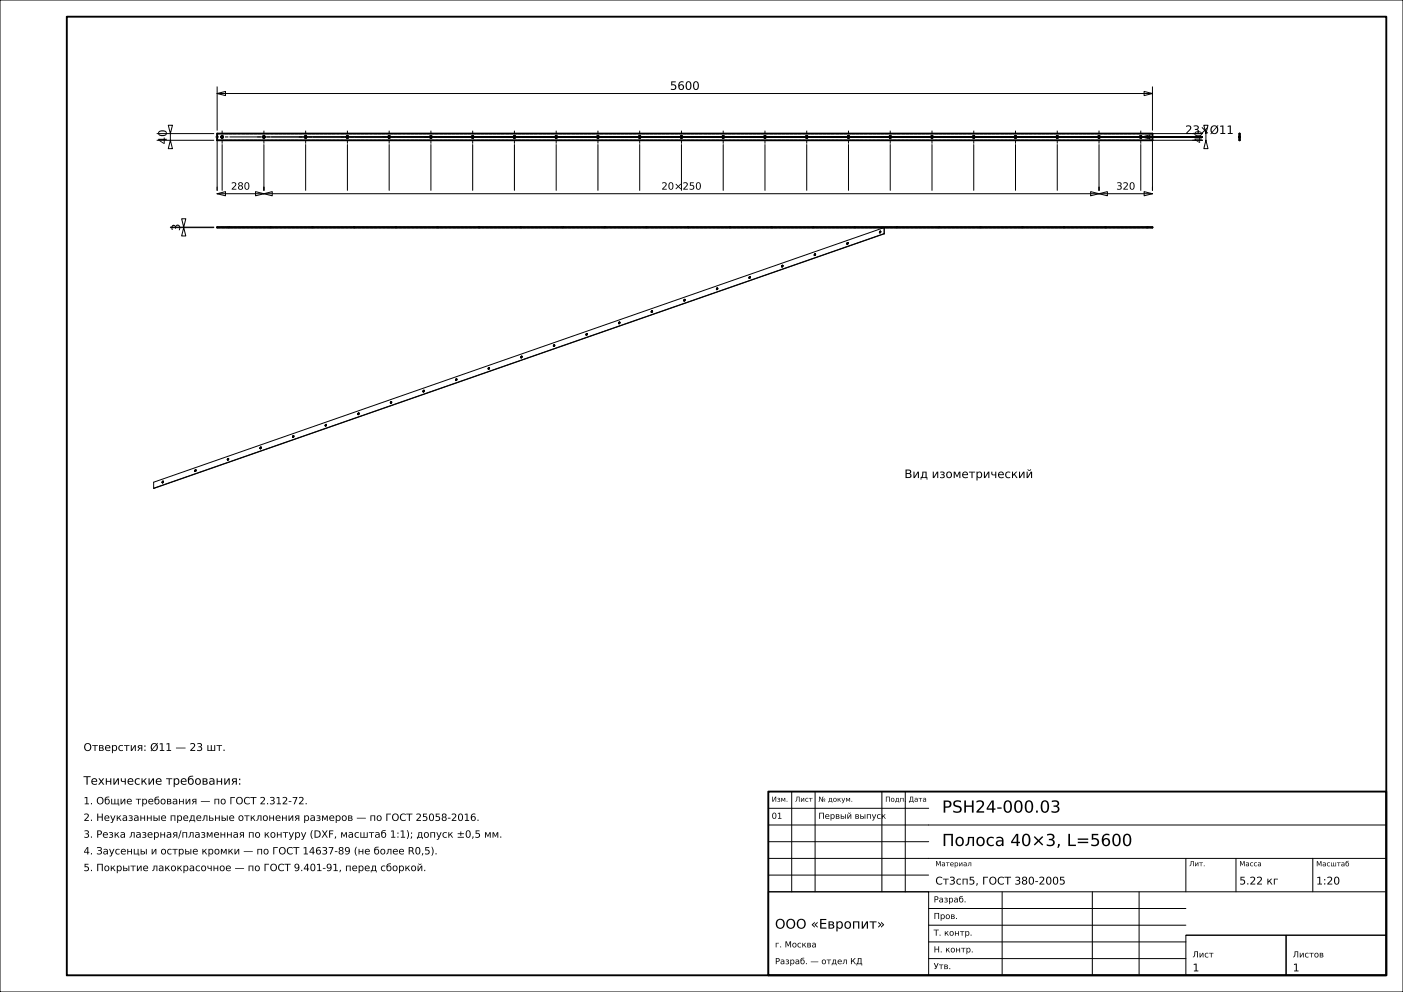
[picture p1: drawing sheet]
<svg xmlns="http://www.w3.org/2000/svg" width="420mm" height="297mm" viewBox="0 0 420 297" stroke-linecap="round" stroke-linejoin="round" font-family="sans-serif">
<g fill="none" stroke="#000" stroke-width=".3">
<path d="M0 0h420v297h-420zM47 40h17M50.4 37.5h1.2l-.6 2.5zM51 40v2M65 28l2.5-.6v1.2zM65 26v13M65 28h280M342.5 27.4l2.5 .6-2.5 .6zM345 26v13M345 40h15M360.4 37.5h1.2l-.6 2.5zM361 40v2"/>
<path d="M47 42h17M51 42l.6 2.5h-1.2zM65 58l2.5-.6v1.2zM65 42v15M65 58h280M66.5 43.3v13.7M68.8 41h291.2M76.5 57.4l2.5 .6-2.5 .6zM79 58l2.5-.6v1.2zM79 43.3v13.7M91.5 43.3v13.7M104 43.3v13.7"/>
<path d="M116.5 43.3v13.7M129 43.3v13.7M141.5 43.3v13.7M154 43.3v13.7M166.5 43.3v13.7M179 43.3v13.7M191.5 43.3v13.7M204 43.3v13.7M216.5 43.3v13.7M229 43.3v13.7M241.5 43.3v13.7M254 43.3v13.7"/>
<path d="M266.5 43.3v13.7M279 43.3v13.7M291.5 43.3v13.7M304 43.3v13.7M316.5 43.3v13.7M326.5 57.4l2.5 .6-2.5 .6zM329 58l2.5-.6v1.2zM329 43.3v13.7M341.5 43.3v13.7M341.8 41l2.5-.6v1.2zM342.5 57.4l2.5 .6-2.5 .6zM360 42h-15v15"/>
<path d="M361 42l.6 2.5h-1.2zM51 68.1h13M51 68h13M54.4 65.5h1.2l-.6 2.5zM55 68.1l.6 2.5h-1.2zM55 68v.1M234 79.7v.1M234 79.8h.1M234 79.7h.1M234 79.8v.1M234 79.9h.1M234.1 79.5l-.1 .2"/>
<path d="M234.1 79.5h.1M234.2 79.4l-.1 .1M234.2 79.4h.1M234.3 79.4l.1 .1M234.3 79.5l-.2 .4M234.3 79.5h.1M234.4 79.5v.1M234.4 79.6l-.3 .3M243.7 76.3v.1M243.7 76.4l.1 .1M243.8 76.5h.1M243.9 76.2l-.1 .3"/>
<path d="M243.9 76.1l-.2 .2M243.9 76v.1M243.9 76.2h.1M243.9 76.5h.1M244 76h-.1M244 76h.1M244.1 76.1l-.2 .1M244.1 76.1h.1M244.2 76.1l-.3 .4M253.5 72.9v.1M253.5 72.9h.1M253.5 73v.1"/>
<path d="M253.5 73.1h.1M253.6 72.7l-.1 .2M253.6 72.7h.1M253.7 72.6l-.1 .1M253.7 72.6h.1M253.7 72.7l-.1 .4M253.8 72.6h.1M253.8 72.6h-.1M253.8 72.7h-.1M253.9 72.6l-.3 .5M253.9 72.7h-.1M263.3 69.6h.1"/>
<path d="M263.3 69.6v.1M263.3 69.7h.1M263.4 69.2l-.1 .4M263.4 69.2h.1M263.5 69.2h-.1M263.5 69.2h.1M263.6 69.2h.1M263.6 69.3l-.2 .4M263.6 69.3h.1M263.7 69.3h.1M263.7 69.3l-.3 .4M264.6 68.1l.1 1.9"/>
<path d="M264.6 70h.1M264.6 68.1v1.9M264.6 70l-218.6 76.2M264.6 68.1l-218.6 76.3v1.8M264.7 70l-218.7 76.2M175.6 99.9l-.2 .3M175.6 99.8v.1M175.6 99.8h.1M175.7 99.8h.1M175.7 99.8h-.1M175.8 99.8v.1M175.8 99.9l-.3 .4"/>
<path d="M175.8 99.9l-.2 .4M185.2 96.7v.1M185.2 96.8v.1M185.2 96.9h.1M185.3 96.9h.1M185.3 96.5l-.1 .2M185.3 96.5h.1M185.4 96.4h.1M185.4 96.4l-.1 .1M185.5 96.4h.1M185.5 96.5l-.2 .4M185.6 96.5l-.3 .4"/>
<path d="M185.6 96.5h-.1M194.9 93.4h.1M194.9 93.4l.1 .1M195 93.5h.1M195.2 93l-.3 .4M195.2 93h.1M195.3 93v.1M195.3 93.1l-.2 .4M195.3 93.1h.1M195.4 93.1v.1M195.4 93.2l-.3 .3M204.7 89.9v.1"/>
<path d="M204.7 90h.1M204.7 90v.1M204.7 90.1h.1M204.8 90.1h.1M204.9 89.6l-.2 .3M204.9 89.8l-.1 .3M204.9 89.6h.1M204.9 89.7v.1M204.9 90.1h.1M205 89.6h.1M205 89.6h-.1M205 89.6l.1 .1"/>
<path d="M205.1 89.7h.1M205.1 89.7h-.2M205.1 89.7l-.2 .4M214.5 86.5v.1M214.5 86.6h.1M214.5 86.5h.1M214.5 86.6v.1M214.5 86.7h.1M214.6 86.3l-.1 .2M214.6 86.3h.1M214.7 86.2l-.1 .1M214.7 86.2h.1"/>
<path d="M214.8 86.2h.1M214.8 86.2v.1M214.8 86.3h.1M214.8 86.3l-.2 .4M214.9 86.3h.1M214.9 86.3v.1M214.9 86.4l-.3 .3M224.2 83.1v.1M224.2 83.2h.1M224.2 83.2v.1M224.2 83.3h.1M224.3 83.3h.1"/>
<path d="M224.4 82.9l-.2 .2M224.4 82.8v.1M224.5 83.3h-.1M224.5 82.8h.1M224.5 82.8h-.1M224.5 82.9l-.2 .4M224.6 82.8v.1M224.6 82.9l-.1 .4M224.6 82.9h-.1M126.6 117.2h.1M126.6 117.1v.1M126.6 117.2v.1"/>
<path d="M126.6 117.3h.1M126.7 117.3v.1M126.8 116.8l-.2 .3M126.9 116.8h.1M126.9 116.8h-.1M126.9 116.8l.1 .1M127 116.9h.1M127 116.9l-.3 .5M136.4 113.8h.1M136.4 113.8v.1M136.4 113.9h.1M136.6 113.5l-.2 .3"/>
<path d="M136.6 113.4v.1M136.6 113.4h.1M136.7 113.5l-.2 .4M136.7 113.5h.1M136.8 113.5h-.1M136.8 113.5v.1M136.8 113.6l-.3 .3M146.1 110.3v.1M146.1 110.3h.1M146.1 110.4l.1 .1M146.2 110.5h.1M146.2 110.1l-.1 .2"/>
<path d="M146.3 110.1h-.1M146.4 110l-.1 .1M146.4 110h.1M146.5 110v.1M146.5 110.1h.1M146.5 110.1l-.2 .4M155.9 107h.1M155.9 107v.1M155.9 107.1h.1M156 106.7l-.1 .3M156.1 106.7h-.1M156.2 106.6h.1"/>
<path d="M156.2 106.6l-.1 .1M156.2 106.6l.1 .1M156.3 106.7v.1M156.3 106.7l-.3 .4M156.3 106.8h.1M156.3 106.8l-.3 .3M165.6 103.5l.1 .1M165.7 103.6h.1M165.7 103.6v.1M165.7 103.7h.1M165.8 103.3l-.2 .2M165.8 103.3h.1"/>
<path d="M166 103.7h-.2M166 103.3l-.2 .4M166 103.3v.3M166 103.2v.1M166 103.2l-.2 .1M166 103.6v.1M175.4 100.2h.1M175.4 100.2l.1 .1M175.5 100.3h.1M175.6 100.3h-.1M68 137.6h.1M68 137.6l.1 .1"/>
<path d="M68 137.5v.1M68.1 137.7h.1M68.1 137.7l.1 .1M68.1 137.3l-.1 .2M68.2 137.3h-.1M68.2 137.3h.1M68.3 137.3h-.1M68.3 137.3l-.1 .5M68.3 137.3h.1M68.4 137.3h.1M68.4 137.3h-.1M68.4 137.3l.1 .1"/>
<path d="M68.5 137.4h.1M68.5 137.4l-.3 .4M77.8 134.2h.1M77.8 134.2v.1M77.8 134.3h.1M77.8 134.3l.1 .1M77.9 134.3v.1M77.9 133.9l-.1 .3M78 133.9h-.1M78 133.9h.1M78.1 133.9h.1M78.1 133.9h-.1"/>
<path d="M78.1 134.3l-.2 .1M78.1 133.9l-.2 .4M78.2 134.2l-.1 .1M78.2 133.9v.1M78.2 134v.2M87.6 130.8h.1M87.6 130.8v.1M87.6 130.7v.1M87.6 130.9h.1M87.6 130.9l.1 .1M87.7 130.9v.1M87.7 130.5l-.1 .2"/>
<path d="M87.8 131h-.1M87.8 130.5h-.1M87.8 130.9v.1M87.8 130.4l.1 .1M87.8 130.4v.1M87.9 130.5h.1M87.9 130.5l-.2 .4M88 130.5v.1M88 130.6h.1M88 130.6l-.2 .3M97.3 127.4h.1M97.3 127.4l.1 .1"/>
<path d="M97.4 127.5h.1M97.4 127.5l.1 .1M97.5 127.1l-.2 .3M97.6 127.1h-.1M97.6 127l.1 .1M97.6 127v.1M97.6 127.1l-.2 .4M97.6 127.1h.1M97.7 127.1v.1M97.7 127.2l-.2 .4M107.1 124v.1M107.1 123.9v.1"/>
<path d="M107.1 124.1h.1M107.1 124.1l.1 .1M107.2 124.1v.1M107.3 124.2h-.1M107.3 123.6l-.2 .3M107.4 123.6h.1M107.4 123.6h-.1M107.4 123.6v.1M107.4 123.7h.1M107.5 123.7h.1M107.5 123.7l-.3 .4M107.5 124l-.2 .2"/>
<path d="M107.5 123.7v.2M107.5 123.9v.1M116.8 120.6h.1M116.8 120.6l.1 .1M116.9 120.7h.1M116.9 120.7l.1 .1M117 120.3l-.2 .3M117.1 120.2l-.1 .1M117.1 120.7l-.1 .1M117.1 120.2h.1M117.2 120.7h-.1M117.2 120.2v.1"/>
<path d="M117.2 120.3l-.2 .5M117.2 120.3h.1M117.3 120.3v.1M117.3 120.4l-.1 .3M48.5 144.4v.1M48.5 144.5h.1M48.6 144.5l.1 .1M48.6 144.1l-.1 .3M48.7 144.1h-.1M48.7 144.1h.1M48.8 144.5l-.1 .1M48.8 144.1h.1"/>
<path d="M48.8 144.1h-.1M48.8 144.5h.1M48.8 144.1l-.1 .5M48.9 144.1h.1M48.9 144.1v.1M48.9 144.1h-.1M48.9 144.2h.1M48.9 144.2l-.1 .3M58.3 141h.1M58.3 141v.1M58.3 141.1h.1M58.3 141.1l.1 .1"/>
<path d="M58.4 141.1v.1M58.4 140.7l-.1 .3M58.5 140.7h-.1M58.5 141.2h-.1M58.6 140.7l-.2 .4M58.6 140.7h.1M58.6 140.7h-.1M58.7 140.7v.1M58.7 140.8l-.2 .4M237 237v30M244 237v30M264 237v30"/>
<path d="M271 237v30M230 257h185M230 252h48M230 247h185M230 242h48M355 257v10M370 257v10M393 257v10M230 267h48v25h-48zM230 267h185M230 262h48M278 277h77"/>
<path d="M278 272h77M300 267v25M327 267v25M341 267v25M278 287h77M278 282h77M355 280h30v12h-30zM355 280h60M385 280h30v12h-30z"/>
</g>
<g fill="none" stroke="#000" stroke-width=".56">
<path d="M20 5h395v287h-395zM65 40h280v2h-280zM371 40l.1 2zM65 68h280v.1h-280zM230 237h185v55h-185z"/>
<circle cx="66.5" cy="41" r=".27"/>
<circle cx="79" cy="41" r=".27"/>
<circle cx="91.5" cy="41" r=".27"/>
<circle cx="104" cy="41" r=".27"/>
<circle cx="116.5" cy="41" r=".27"/>
<circle cx="129" cy="41" r=".27"/>
<circle cx="141.5" cy="41" r=".27"/>
<circle cx="154" cy="41" r=".27"/>
<circle cx="166.5" cy="41" r=".27"/>
<circle cx="179" cy="41" r=".27"/>
<circle cx="191.5" cy="41" r=".27"/>
<circle cx="204" cy="41" r=".27"/>
<circle cx="216.5" cy="41" r=".27"/>
<circle cx="229" cy="41" r=".27"/>
<circle cx="241.5" cy="41" r=".27"/>
<circle cx="254" cy="41" r=".27"/>
<circle cx="266.5" cy="41" r=".27"/>
<circle cx="279" cy="41" r=".27"/>
<circle cx="291.5" cy="41" r=".27"/>
<circle cx="304" cy="41" r=".27"/>
<circle cx="316.5" cy="41" r=".27"/>
<circle cx="329" cy="41" r=".27"/>
<circle cx="341.5" cy="41" r=".27"/>
</g>
<g fill="none" stroke="#000" stroke-width=".3" stroke-dasharray=".7 .5" stroke-linecap="butt">
<path d="M65 40h280M345 40v2M371 40v2M371.1 40h-.1M65 42v-2M65 42h280M66.2 41v-.1M66.2 40.9l.1-.1M66.2 41.1v-.1M66.3 41.2l-.1-.1M66.3 40.8l.1-.1M66.4 40.7h.1"/>
<path d="M66.4 41.3l-.1-.1M66.5 40.7h.1M66.5 41.3h-.1M66.6 40.7l.1 .1M66.6 41.3h-.1M66.7 40.8v.1M66.7 41.2l-.1 .1M66.7 40.9l.1 .1M66.7 41.1v.1M66.8 41l-.1 .1M78.7 41v-.1M78.7 40.9l.1-.1"/>
<path d="M78.7 41.1v-.1M78.8 41.2l-.1-.1M78.8 40.8l.1-.1M78.9 40.7h.1M78.9 41.3l-.1-.1M79 40.7h.1M79 41.3h-.1M79.1 40.7l.1 .1M79.1 41.3h-.1M79.2 40.8v.1M79.2 41.2l-.1 .1M79.2 40.9l.1 .1"/>
<path d="M79.2 41.1v.1M79.3 41l-.1 .1M91.2 41v-.1M91.2 40.9l.1-.1M91.2 41.1v-.1M91.3 41.2l-.1-.1M91.3 40.8l.1-.1M91.4 40.7h.1M91.4 41.3l-.1-.1M91.5 40.7h.1M91.5 41.3h-.1M91.6 40.7l.1 .1"/>
<path d="M91.6 41.3h-.1M91.7 40.8v.1M91.7 41.2l-.1 .1M91.7 40.9l.1 .1M91.7 41.1v.1M91.8 41l-.1 .1M103.7 41v-.1M103.7 40.9l.1-.1M103.7 41.1v-.1M103.8 41.2l-.1-.1M103.8 40.8l.1-.1M103.9 40.7h.1"/>
<path d="M103.9 41.3l-.1-.1M104 40.7h.1M104 41.3h-.1M104.1 40.7l.1 .1M104.1 41.3h-.1M104.2 40.8v.1M104.2 41.2l-.1 .1M104.2 40.9l.1 .1M104.2 41.1v.1M104.3 41l-.1 .1M116.2 41v-.1M116.2 40.9l.1-.1"/>
<path d="M116.2 41.1v-.1M116.3 41.2l-.1-.1M116.3 40.8l.1-.1M116.4 40.7h.1M116.4 41.3l-.1-.1M116.5 40.7h.1M116.5 41.3h-.1M116.6 40.7l.1 .1M116.6 41.3h-.1M116.7 40.8v.1M116.7 41.2l-.1 .1M116.7 40.9l.1 .1"/>
<path d="M116.7 41.1v.1M116.8 41l-.1 .1M128.7 41v-.1M128.7 40.9l.1-.1M128.7 41.1v-.1M128.8 41.2l-.1-.1M128.8 40.8l.1-.1M128.9 40.7h.1M128.9 41.3l-.1-.1M129 40.7h.1M129 41.3h-.1M129.1 40.7l.1 .1"/>
<path d="M129.1 41.3h-.1M129.2 40.8v.1M129.2 41.2l-.1 .1M129.2 40.9l.1 .1M129.2 41.1v.1M129.3 41l-.1 .1M141.2 41v-.1M141.2 40.9l.1-.1M141.2 41.1v-.1M141.3 41.2l-.1-.1M141.3 40.8l.1-.1M141.4 40.7h.1"/>
<path d="M141.4 41.3l-.1-.1M141.5 40.7h.1M141.5 41.3h-.1M141.6 40.7l.1 .1M141.6 41.3h-.1M141.7 40.8v.1M141.7 41.2l-.1 .1M141.7 40.9l.1 .1M141.7 41.1v.1M141.8 41l-.1 .1M153.7 41v-.1M153.7 40.9l.1-.1"/>
<path d="M153.7 41.1v-.1M153.8 41.2l-.1-.1M153.8 40.8l.1-.1M153.9 40.7h.1M153.9 41.3l-.1-.1M154 40.7h.1M154 41.3h-.1M154.1 40.7l.1 .1M154.1 41.3h-.1M154.2 40.8v.1M154.2 41.2l-.1 .1M154.2 40.9l.1 .1"/>
<path d="M154.2 41.1v.1M154.3 41l-.1 .1M166.2 41v-.1M166.2 40.9l.1-.1M166.2 41.1v-.1M166.3 41.2l-.1-.1M166.3 40.8l.1-.1M166.4 40.7h.1M166.4 41.3l-.1-.1M166.5 40.7h.1M166.5 41.3h-.1M166.6 40.7l.1 .1"/>
<path d="M166.6 41.3h-.1M166.7 40.8v.1M166.7 41.2l-.1 .1M166.7 40.9l.1 .1M166.7 41.1v.1M166.8 41l-.1 .1M178.7 41v-.1M178.7 40.9l.1-.1M178.7 41.1v-.1M178.8 41.2l-.1-.1M178.8 40.8l.1-.1M178.9 40.7h.1"/>
<path d="M178.9 41.3l-.1-.1M179 40.7h.1M179 41.3h-.1M179.1 40.7l.1 .1M179.1 41.3h-.1M179.2 40.8v.1M179.2 41.2l-.1 .1M179.2 40.9l.1 .1M179.2 41.1v.1M179.3 41l-.1 .1M191.2 41v-.1M191.2 40.9l.1-.1"/>
<path d="M191.2 41.1v-.1M191.3 41.2l-.1-.1M191.3 40.8l.1-.1M191.4 40.7h.1M191.4 41.3l-.1-.1M191.5 40.7h.1M191.5 41.3h-.1M191.6 40.7l.1 .1M191.6 41.3h-.1M191.7 40.8v.1M191.7 41.2l-.1 .1M191.7 40.9l.1 .1"/>
<path d="M191.7 41.1v.1M191.8 41l-.1 .1M203.7 41v-.1M203.7 40.9l.1-.1M203.7 41.1v-.1M203.8 41.2l-.1-.1M203.8 40.8l.1-.1M203.9 40.7h.1M203.9 41.3l-.1-.1M204 40.7h.1M204 41.3h-.1M204.1 40.7l.1 .1"/>
<path d="M204.1 41.3h-.1M204.2 40.8v.1M204.2 41.2l-.1 .1M204.2 40.9l.1 .1M204.2 41.1v.1M204.3 41l-.1 .1M216.2 41v-.1M216.2 40.9l.1-.1M216.2 41.1v-.1M216.3 41.2l-.1-.1M216.3 40.8l.1-.1M216.4 40.7h.1"/>
<path d="M216.4 41.3l-.1-.1M216.5 40.7h.1M216.5 41.3h-.1M216.6 40.7l.1 .1M216.6 41.3h-.1M216.7 40.8v.1M216.7 41.2l-.1 .1M216.7 40.9l.1 .1M216.7 41.1v.1M216.8 41l-.1 .1M228.7 41v-.1M228.7 40.9l.1-.1"/>
<path d="M228.7 41.1v-.1M228.8 41.2l-.1-.1M228.8 40.8l.1-.1M228.9 40.7h.1M228.9 41.3l-.1-.1M229 40.7h.1M229 41.3h-.1M229.1 40.7l.1 .1M229.1 41.3h-.1M229.2 40.8v.1M229.2 41.2l-.1 .1M229.2 40.9l.1 .1"/>
<path d="M229.2 41.1v.1M229.3 41l-.1 .1M241.2 41v-.1M241.2 40.9l.1-.1M241.2 41.1v-.1M241.3 41.2l-.1-.1M241.3 40.8l.1-.1M241.4 40.7h.1M241.4 41.3l-.1-.1M241.5 40.7h.1M241.5 41.3h-.1M241.6 40.7l.1 .1"/>
<path d="M241.6 41.3h-.1M241.7 40.8v.1M241.7 41.2l-.1 .1M241.7 40.9l.1 .1M241.7 41.1v.1M241.8 41l-.1 .1M253.7 41v-.1M253.7 40.9l.1-.1M253.7 41.1v-.1M253.8 41.2l-.1-.1M253.8 40.8l.1-.1M253.9 40.7h.1"/>
<path d="M253.9 41.3l-.1-.1M254 40.7h.1M254 41.3h-.1M254.1 40.7l.1 .1M254.1 41.3h-.1M254.2 40.8v.1M254.2 41.2l-.1 .1M254.2 40.9l.1 .1M254.2 41.1v.1M254.3 41l-.1 .1M266.2 41v-.1M266.2 40.9l.1-.1"/>
<path d="M266.2 41.1v-.1M266.3 41.2l-.1-.1M266.3 40.8l.1-.1M266.4 40.7h.1M266.4 41.3l-.1-.1M266.5 40.7h.1M266.5 41.3h-.1M266.6 40.7l.1 .1M266.6 41.3h-.1M266.7 40.8v.1M266.7 41.2l-.1 .1M266.7 40.9l.1 .1"/>
<path d="M266.7 41.1v.1M266.8 41l-.1 .1M278.7 41v-.1M278.7 40.9l.1-.1M278.7 41.1v-.1M278.8 41.2l-.1-.1M278.8 40.8l.1-.1M278.9 40.7h.1M278.9 41.3l-.1-.1M279 40.7h.1M279 41.3h-.1M279.1 40.7l.1 .1"/>
<path d="M279.1 41.3h-.1M279.2 40.8v.1M279.2 41.2l-.1 .1M279.2 40.9l.1 .1M279.2 41.1v.1M279.3 41l-.1 .1M291.2 41v-.1M291.2 40.9l.1-.1M291.2 41.1v-.1M291.3 41.2l-.1-.1M291.3 40.8l.1-.1M291.4 40.7h.1"/>
<path d="M291.4 41.3l-.1-.1M291.5 40.7h.1M291.5 41.3h-.1M291.6 40.7l.1 .1M291.6 41.3h-.1M291.7 40.8v.1M291.7 41.2l-.1 .1M291.7 40.9l.1 .1M291.7 41.1v.1M291.8 41l-.1 .1M303.7 41v-.1M303.7 40.9l.1-.1"/>
<path d="M303.7 41.1v-.1M303.8 41.2l-.1-.1M303.8 40.8l.1-.1M303.9 40.7h.1M303.9 41.3l-.1-.1M304 40.7h.1M304 41.3h-.1M304.1 40.7l.1 .1M304.1 41.3h-.1M304.2 40.8v.1M304.2 41.2l-.1 .1M304.2 40.9l.1 .1"/>
<path d="M304.2 41.1v.1M304.3 41l-.1 .1M316.2 41v-.1M316.2 40.9l.1-.1M316.2 41.1v-.1M316.3 41.2l-.1-.1M316.3 40.8l.1-.1M316.4 40.7h.1M316.4 41.3l-.1-.1M316.5 40.7h.1M316.5 41.3h-.1M316.6 40.7l.1 .1"/>
<path d="M316.6 41.3h-.1M316.7 40.8v.1M316.7 41.2l-.1 .1M316.7 40.9l.1 .1M316.7 41.1v.1M316.8 41l-.1 .1M328.7 41v-.1M328.7 40.9l.1-.1M328.7 41.1v-.1M328.8 41.2l-.1-.1M328.8 40.8l.1-.1M328.9 40.7h.1"/>
<path d="M328.9 41.3l-.1-.1M329 40.7h.1M329 41.3h-.1M329.1 40.7l.1 .1M329.1 41.3h-.1M329.2 40.8v.1M329.2 41.2l-.1 .1M329.2 40.9l.1 .1M329.2 41.1v.1M329.3 41l-.1 .1M341.2 41v-.1M341.2 40.9l.1-.1"/>
<path d="M341.2 41.1v-.1M341.3 41.2l-.1-.1M341.3 40.8l.1-.1M341.4 40.7h.1M341.4 41.3l-.1-.1M341.5 40.7h.1M341.5 41.3h-.1M341.6 40.7l.1 .1M341.6 41.3h-.1M341.7 40.8v.1M341.7 41.2l-.1 .1M341.7 40.9l.1 .1"/>
<path d="M341.7 41.1v.1M341.8 41l-.1 .1M371 41v.1M371 41.1v.1M371 41.2v.1M371 41.3v-.1M371 41.2v-.1M371 41.1v-.1M371 41v-.1M371 40.9v-.1M371 40.8v-.1M371 40.7v.1"/>
<path d="M371 40.8v.1M371 40.9v.1M371 42h.1M371.1 41v-.1M371.1 40.9v-.1M371.1 40.8v-.1M371.1 40.7v.1M371.1 40.8v.1M371.1 40.9v.1M371.1 41v.1M371.1 41.1v.1M371.1 41.2v.1"/>
<path d="M371.1 41.3v-.1M371.1 41.2v-.1M371.1 41.1v-.1M371.1 42v-2M65 68h280M65 68.1v-.1M68.2 68h.1M68.2 68.1h.1M68.3 68h-.1M68.3 68.1h-.1M68.3 68h.1M68.3 68.1h.1"/>
<path d="M68.4 68h-.1M68.4 68.1h-.1M68.4 68h.1M68.4 68.1h.1M68.5 68h-.1M68.5 68h.1M68.5 68.1h-.1M68.5 68.1h.1M68.6 68h-.1M68.6 68.1h-.1M68.6 68h.1M68.6 68.1h.1"/>
<path d="M68.7 68h-.1M68.7 68.1h-.1M68.7 68h.1M68.7 68.1h.1M68.8 68h-.1M68.8 68.1h-.1M68.8 68.1v-.1M80.7 68h.1M80.7 68.1h.1M80.8 68h-.1M80.8 68.1h-.1M80.8 68h.1"/>
<path d="M80.8 68.1h.1M80.9 68h-.1M80.9 68.1h-.1M80.9 68h.1M80.9 68.1h.1M81 68h-.1M81 68h.1M81 68.1h-.1M81 68.1h.1M81.1 68h-.1M81.1 68.1h-.1M81.1 68h.1"/>
<path d="M81.1 68.1h.1M81.2 68h-.1M81.2 68.1h-.1M81.2 68h.1M81.2 68.1h.1M81.3 68h-.1M81.3 68.1h-.1M81.3 68.1v-.1M93.2 68h.1M93.2 68.1h.1M93.3 68h-.1M93.3 68.1h-.1"/>
<path d="M93.3 68h.1M93.3 68.1h.1M93.4 68h-.1M93.4 68.1h-.1M93.4 68h.1M93.4 68.1h.1M93.5 68h-.1M93.5 68h.1M93.5 68.1h-.1M93.5 68.1h.1M93.6 68h-.1M93.6 68.1h-.1"/>
<path d="M93.6 68h.1M93.6 68.1h.1M93.7 68h-.1M93.7 68.1h-.1M93.7 68h.1M93.7 68.1h.1M93.8 68h-.1M93.8 68.1h-.1M93.8 68.1v-.1M105.7 68h.1M105.7 68.1h.1M105.8 68h-.1"/>
<path d="M105.8 68.1h-.1M105.8 68h.1M105.8 68.1h.1M105.9 68h-.1M105.9 68.1h-.1M105.9 68h.1M105.9 68.1h.1M106 68h-.1M106 68h.1M106 68.1h-.1M106 68.1h.1M106.1 68h-.1"/>
<path d="M106.1 68.1h-.1M106.1 68h.1M106.1 68.1h.1M106.2 68h-.1M106.2 68.1h-.1M106.2 68h.1M106.2 68.1h.1M106.3 68h-.1M106.3 68.1h-.1M106.3 68.1v-.1M118.2 68h.1M118.2 68.1h.1"/>
<path d="M118.3 68h-.1M118.3 68.1h-.1M118.3 68h.1M118.3 68.1h.1M118.4 68h-.1M118.4 68.1h-.1M118.4 68h.1M118.4 68.1h.1M118.5 68h-.1M118.5 68h.1M118.5 68.1h-.1M118.5 68.1h.1"/>
<path d="M118.6 68h-.1M118.6 68.1h-.1M118.6 68h.1M118.6 68.1h.1M118.7 68h-.1M118.7 68.1h-.1M118.7 68h.1M118.7 68.1h.1M118.8 68h-.1M118.8 68.1h-.1M118.8 68.1v-.1M130.7 68h.1"/>
<path d="M130.7 68.1h.1M130.8 68h-.1M130.8 68.1h-.1M130.8 68h.1M130.8 68.1h.1M130.9 68h-.1M130.9 68.1h-.1M130.9 68h.1M130.9 68.1h.1M131 68h-.1M131 68h.1M131 68.1h-.1"/>
<path d="M131 68.1h.1M131.1 68h-.1M131.1 68.1h-.1M131.1 68h.1M131.1 68.1h.1M131.2 68h-.1M131.2 68.1h-.1M131.2 68h.1M131.2 68.1h.1M131.3 68h-.1M131.3 68.1h-.1M131.3 68.1v-.1"/>
<path d="M143.2 68h.1M143.2 68.1h.1M143.3 68h-.1M143.3 68.1h-.1M143.3 68h.1M143.3 68.1h.1M143.4 68h-.1M143.4 68.1h-.1M143.4 68h.1M143.4 68.1h.1M143.5 68h-.1M143.5 68h.1"/>
<path d="M143.5 68.1h-.1M143.5 68.1h.1M143.6 68h-.1M143.6 68.1h-.1M143.6 68h.1M143.6 68.1h.1M143.7 68h-.1M143.7 68.1h-.1M143.7 68h.1M143.7 68.1h.1M143.8 68h-.1M143.8 68.1h-.1"/>
<path d="M143.8 68.1v-.1M155.7 68h.1M155.7 68.1h.1M155.8 68h-.1M155.8 68.1h-.1M155.8 68h.1M155.8 68.1h.1M155.9 68h-.1M155.9 68.1h-.1M155.9 68h.1M155.9 68.1h.1M156 68h-.1"/>
<path d="M156 68h.1M156 68.1h-.1M156 68.1h.1M156.1 68h-.1M156.1 68.1h-.1M156.1 68h.1M156.1 68.1h.1M156.2 68h-.1M156.2 68.1h-.1M156.2 68h.1M156.2 68.1h.1M156.3 68h-.1"/>
<path d="M156.3 68.1h-.1M156.3 68.1v-.1M168.2 68h.1M168.2 68.1h.1M168.3 68h-.1M168.3 68.1h-.1M168.3 68h.1M168.3 68.1h.1M168.4 68h-.1M168.4 68.1h-.1M168.4 68h.1M168.4 68.1h.1"/>
<path d="M168.5 68h-.1M168.5 68h.1M168.5 68.1h-.1M168.5 68.1h.1M168.6 68h-.1M168.6 68.1h-.1M168.6 68h.1M168.6 68.1h.1M168.7 68h-.1M168.7 68.1h-.1M168.7 68h.1M168.7 68.1h.1"/>
<path d="M168.8 68h-.1M168.8 68.1h-.1M168.8 68.1v-.1M180.7 68h.1M180.7 68.1h.1M180.8 68h-.1M180.8 68.1h-.1M180.8 68h.1M180.8 68.1h.1M180.9 68h-.1M180.9 68.1h-.1M180.9 68h.1"/>
<path d="M180.9 68.1h.1M181 68h-.1M181 68h.1M181 68.1h-.1M181 68.1h.1M181.1 68h-.1M181.1 68.1h-.1M181.1 68h.1M181.1 68.1h.1M181.2 68h-.1M181.2 68.1h-.1M181.2 68h.1"/>
<path d="M181.2 68.1h.1M181.3 68h-.1M181.3 68.1h-.1M181.3 68.1v-.1M193.2 68h.1M193.2 68.1h.1M193.3 68h-.1M193.3 68.1h-.1M193.3 68h.1M193.3 68.1h.1M193.4 68h-.1M193.4 68.1h-.1"/>
<path d="M193.4 68h.1M193.4 68.1h.1M193.5 68h-.1M193.5 68h.1M193.5 68.1h-.1M193.5 68.1h.1M193.6 68h-.1M193.6 68.1h-.1M193.6 68h.1M193.6 68.1h.1M193.7 68h-.1M193.7 68.1h-.1"/>
<path d="M193.7 68h.1M193.7 68.1h.1M193.8 68h-.1M193.8 68.1h-.1M193.8 68.1v-.1M205.7 68h.1M205.7 68.1h.1M205.8 68h-.1M205.8 68.1h-.1M205.8 68h.1M205.8 68.1h.1M205.9 68h-.1"/>
<path d="M205.9 68.1h-.1M205.9 68h.1M205.9 68.1h.1M206 68h-.1M206 68h.1M206 68.1h-.1M206 68.1h.1M206.1 68h-.1M206.1 68.1h-.1M206.1 68h.1M206.1 68.1h.1M206.2 68h-.1"/>
<path d="M206.2 68.1h-.1M206.2 68h.1M206.2 68.1h.1M206.3 68h-.1M206.3 68.1h-.1M206.3 68.1v-.1M218.2 68h.1M218.2 68.1h.1M218.3 68h-.1M218.3 68.1h-.1M218.3 68h.1M218.3 68.1h.1"/>
<path d="M218.4 68h-.1M218.4 68.1h-.1M218.4 68h.1M218.4 68.1h.1M218.5 68h-.1M218.5 68h.1M218.5 68.1h-.1M218.5 68.1h.1M218.6 68h-.1M218.6 68.1h-.1M218.6 68h.1M218.6 68.1h.1"/>
<path d="M218.7 68h-.1M218.7 68.1h-.1M218.7 68h.1M218.7 68.1h.1M218.8 68h-.1M218.8 68.1h-.1M218.8 68.1v-.1M230.7 68h.1M230.7 68.1h.1M230.8 68h-.1M230.8 68.1h-.1M230.8 68h.1"/>
<path d="M230.8 68.1h.1M230.9 68h-.1M230.9 68.1h-.1M230.9 68h.1M230.9 68.1h.1M231 68h-.1M231 68h.1M231 68.1h-.1M231 68.1h.1M231.1 68h-.1M231.1 68.1h-.1M231.1 68h.1"/>
<path d="M231.1 68.1h.1M231.2 68h-.1M231.2 68.1h-.1M231.2 68h.1M231.2 68.1h.1M231.3 68h-.1M231.3 68.1h-.1M231.3 68.1v-.1M243.2 68h.1M243.2 68.1h.1M243.3 68h-.1M243.3 68.1h-.1"/>
<path d="M243.3 68h.1M243.3 68.1h.1M243.4 68h-.1M243.4 68.1h-.1M243.4 68h.1M243.4 68.1h.1M243.5 68h-.1M243.5 68h.1M243.5 68.1h-.1M243.5 68.1h.1M243.6 68h-.1M243.6 68.1h-.1"/>
<path d="M243.6 68h.1M243.6 68.1h.1M243.7 68h-.1M243.7 68.1h-.1M243.7 68h.1M243.7 68.1h.1M243.8 68h-.1M243.8 68.1h-.1M243.8 68.1v-.1M255.7 68h.1M255.7 68.1h.1M255.8 68h-.1"/>
<path d="M255.8 68.1h-.1M255.8 68h.1M255.8 68.1h.1M255.9 68h-.1M255.9 68.1h-.1M255.9 68h.1M255.9 68.1h.1M256 68h-.1M256 68h.1M256 68.1h-.1M256 68.1h.1M256.1 68h-.1"/>
<path d="M256.1 68.1h-.1M256.1 68h.1M256.1 68.1h.1M256.2 68h-.1M256.2 68.1h-.1M256.2 68h.1M256.2 68.1h.1M256.3 68h-.1M256.3 68.1h-.1M256.3 68.1v-.1M268.2 68h.1M268.2 68.1h.1"/>
<path d="M268.3 68h-.1M268.3 68.1h-.1M268.3 68h.1M268.3 68.1h.1M268.4 68h-.1M268.4 68.1h-.1M268.4 68h.1M268.4 68.1h.1M268.5 68h-.1M268.5 68h.1M268.5 68.1h-.1M268.5 68.1h.1"/>
<path d="M268.6 68h-.1M268.6 68.1h-.1M268.6 68h.1M268.6 68.1h.1M268.7 68h-.1M268.7 68.1h-.1M268.7 68h.1M268.7 68.1h.1M268.8 68h-.1M268.8 68.1h-.1M268.8 68.1v-.1M280.7 68h.1"/>
<path d="M280.7 68.1h.1M280.8 68h-.1M280.8 68.1h-.1M280.8 68h.1M280.8 68.1h.1M280.9 68h-.1M280.9 68.1h-.1M280.9 68h.1M280.9 68.1h.1M281 68h-.1M281 68h.1M281 68.1h-.1"/>
<path d="M281 68.1h.1M281.1 68h-.1M281.1 68.1h-.1M281.1 68h.1M281.1 68.1h.1M281.2 68h-.1M281.2 68.1h-.1M281.2 68h.1M281.2 68.1h.1M281.3 68h-.1M281.3 68.1h-.1M281.3 68.1v-.1"/>
<path d="M293.2 68h.1M293.2 68.1h.1M293.3 68h-.1M293.3 68.1h-.1M293.3 68h.1M293.3 68.1h.1M293.4 68h-.1M293.4 68.1h-.1M293.4 68h.1M293.4 68.1h.1M293.5 68h-.1M293.5 68h.1"/>
<path d="M293.5 68.1h-.1M293.5 68.1h.1M293.6 68h-.1M293.6 68.1h-.1M293.6 68h.1M293.6 68.1h.1M293.7 68h-.1M293.7 68.1h-.1M293.7 68h.1M293.7 68.1h.1M293.8 68h-.1M293.8 68.1h-.1"/>
<path d="M293.8 68.1v-.1M305.7 68h.1M305.7 68.1h.1M305.8 68h-.1M305.8 68.1h-.1M305.8 68h.1M305.8 68.1h.1M305.9 68h-.1M305.9 68.1h-.1M305.9 68h.1M305.9 68.1h.1M306 68h-.1"/>
<path d="M306 68h.1M306 68.1h-.1M306 68.1h.1M306.1 68h-.1M306.1 68.1h-.1M306.1 68h.1M306.1 68.1h.1M306.2 68h-.1M306.2 68.1h-.1M306.2 68h.1M306.2 68.1h.1M306.3 68h-.1"/>
<path d="M306.3 68.1h-.1M306.3 68.1v-.1M318.2 68h.1M318.2 68.1h.1M318.3 68h-.1M318.3 68.1h-.1M318.3 68h.1M318.3 68.1h.1M318.4 68h-.1M318.4 68.1h-.1M318.4 68h.1M318.4 68.1h.1"/>
<path d="M318.5 68h-.1M318.5 68h.1M318.5 68.1h-.1M318.5 68.1h.1M318.6 68h-.1M318.6 68.1h-.1M318.6 68h.1M318.6 68.1h.1M318.7 68h-.1M318.7 68.1h-.1M318.7 68h.1M318.7 68.1h.1"/>
<path d="M318.8 68h-.1M318.8 68.1h-.1M318.8 68.1v-.1M330.7 68h.1M330.7 68.1h.1M330.8 68h-.1M330.8 68.1h-.1M330.8 68h.1M330.8 68.1h.1M330.9 68h-.1M330.9 68.1h-.1M330.9 68h.1"/>
<path d="M330.9 68.1h.1M331 68h-.1M331 68h.1M331 68.1h-.1M331 68.1h.1M331.1 68h-.1M331.1 68.1h-.1M331.1 68h.1M331.1 68.1h.1M331.2 68h-.1M331.2 68.1h-.1M331.2 68h.1"/>
<path d="M331.2 68.1h.1M331.3 68h-.1M331.3 68.1h-.1M331.3 68.1v-.1M343.2 68h.1M343.2 68.1h.1M343.3 68h-.1M343.3 68.1h-.1M343.3 68h.1M343.3 68.1h.1M343.4 68h-.1M343.4 68.1h-.1"/>
<path d="M343.4 68h.1M343.4 68.1h.1M343.5 68h-.1M343.5 68h.1M343.5 68.1h-.1M343.5 68.1h.1M343.6 68h-.1M343.6 68.1h-.1M343.6 68h.1M343.6 68.1h.1M343.7 68h-.1M343.7 68.1h-.1"/>
<path d="M343.7 68h.1M343.7 68.1h.1M343.8 68h-.1M343.8 68.1h-.1M343.8 68.1v-.1M345 68v.1M345 68.1h-280"/>
</g>
<g fill="none" stroke="#000" stroke-width=".3" stroke-dasharray="1.1 .4" stroke-linecap="butt">
<path d="M64.5 41h4M66.5 43v-4M77 41h4M79 43v-4M89.5 41h4M91.5 43v-4M102 41h4M104 43v-4M114.5 41h4M116.5 43v-4M127 41h4M129 43v-4"/>
<path d="M139.5 41h4M141.5 43v-4M152 41h4M154 43v-4M164.5 41h4M166.5 43v-4M177 41h4M179 43v-4M189.5 41h4M191.5 43v-4M202 41h4M204 43v-4"/>
<path d="M214.5 41h4M216.5 43v-4M227 41h4M229 43v-4M239.5 41h4M241.5 43v-4M252 41h4M254 43v-4M264.5 41h4M266.5 43v-4M277 41h4M279 43v-4"/>
<path d="M289.5 41h4M291.5 43v-4M302 41h4M304 43v-4M314.5 41h4M316.5 43v-4M327 41h4M329 43v-4M339.5 41h4M341.5 43v-4"/>
</g>
<g font-size="5">
<text x="282" y="243.3">PSH24-000.03</text>
<text x="282" y="253.3">Полоса 40×3, L=5600</text>
</g>
<text font-size="4" x="232" y="278">ООО «Европит»</text>
<g font-size="3.5">
<text x="200.6" y="26.9">5600</text>
<text x="354.8" y="40.1">23×Ø11</text>
<text x="49.9" y="43.2" transform="rotate(-90 49.9 43.2)">40</text>
<text x="53.9" y="69.2" transform="rotate(-90 53.9 69.2)">3</text>
<text x="270.7" y="143.1">Вид изометрический</text>
<text x="25" y="234.9">Технические требования:</text>
</g>
<g font-size="3.2">
<text x="25" y="224.8">Отверстия: Ø11 — 23 шт.</text>
<text x="280" y="264.8">Ст3сп5, ГОСТ 380-2005</text>
<text x="371" y="264.8">5.22 кг</text>
<text x="394" y="264.8">1:20</text>
<text x="357" y="290.8">1</text>
<text x="387" y="290.8">1</text>
</g>
<g font-size="3">
<text x="359.8" y="42.9" transform="rotate(-90 359.8 42.9)">40</text>
<text x="69.1" y="56.8">280</text>
<text x="198" y="56.8">20×250</text>
<text x="334.1" y="56.8">320</text>
<text x="25" y="240.8">1. Общие требования — по ГОСТ 2.312-72.</text>
<text x="25" y="245.8">2. Неуказанные предельные отклонения размеров — по ГОСТ 25058-2016.</text>
<text x="25" y="250.8">3. Резка лазерная/плазменная по контуру (DXF, масштаб 1:1); допуск ±0,5 мм.</text>
<text x="25" y="255.8">4. Заусенцы и острые кромки — по ГОСТ 14637-89 (не более R0,5).</text>
<text x="25" y="260.8">5. Покрытие лакокрасочное — по ГОСТ 9.401-91, перед сборкой.</text>
</g>
<g font-size="2.5">
<text x="231" y="245.1">01</text>
<text x="245" y="245.1">Первый выпуск</text>
<text x="279.5" y="270.2">Разраб.</text>
<text x="279.5" y="275.1">Пров.</text>
<text x="279.5" y="280.1">Т. контр.</text>
<text x="232" y="283.6">г. Москва</text>
<text x="279.5" y="285.1">Н. контр.</text>
<text x="357" y="286.6">Лист</text>
<text x="387" y="286.6">Листов</text>
<text x="232" y="288.7">Разраб. — отдел КД</text>
<text x="279.5" y="290.1">Утв.</text>
</g>
<g font-size="2.1">
<text x="231" y="240">Изм.</text>
<text x="238" y="240">Лист</text>
<text x="245" y="240">№ докум.</text>
<text x="265" y="240">Подп.</text>
<text x="272" y="240">Дата</text>
<text x="280" y="259.3">Материал</text>
<text x="356" y="259.3">Лит.</text>
<text x="371" y="259.3">Масса</text>
<text x="394" y="259.4">Масштаб</text>
</g>
</svg>
